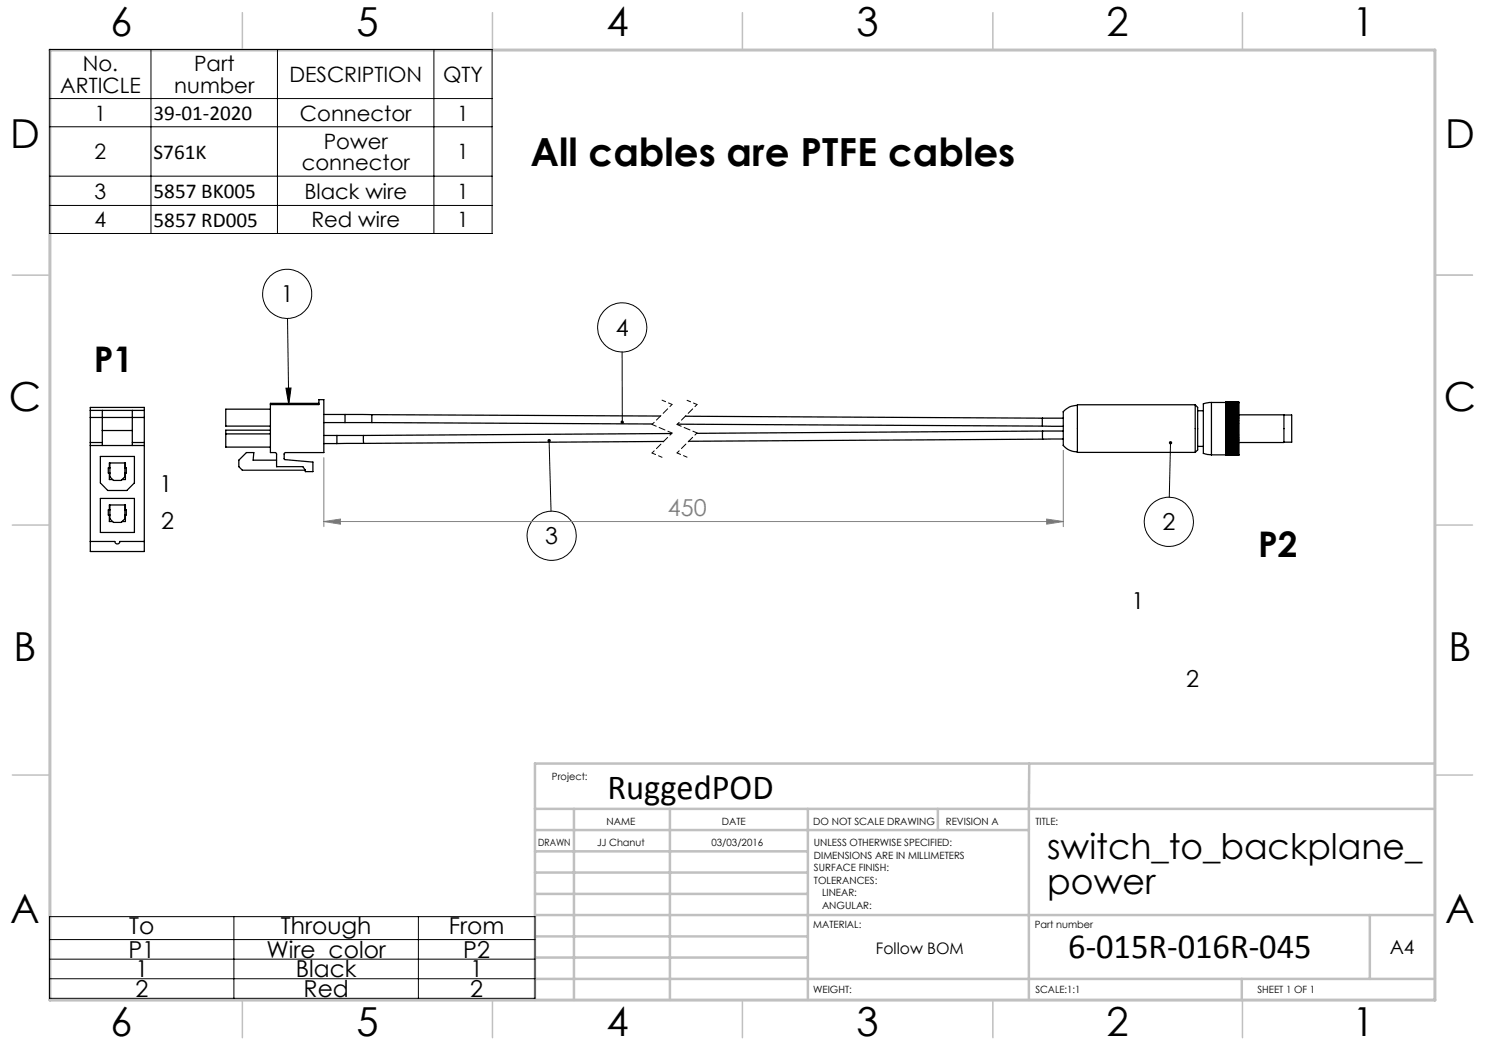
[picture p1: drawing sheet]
<svg xmlns="http://www.w3.org/2000/svg" width="297mm" height="210mm" viewBox="0 0 297 210" stroke-linecap="round" stroke-linejoin="round" font-family="sans-serif">
<path d="M287 55h7.5M287 144.8v55.2h-187.2" fill="none" stroke="#c0c0c0" stroke-width=".2"/>
<g fill="none" stroke="#c0c0c0" stroke-width=".5">
<path d="M205.8 152.7v47.3M287 152.7h-180v47.3M107 161.8h180M107 178.8h54.6M107 174.5h54.6M107 170.3h54.6M107 166h98.8M114.8 161.8v38.2M134 161.8v38.2M161.6 161.8v38.2M187.6 161.8v4.2M107 195.8h180"/>
<path d="M107 191.5h54.6M107 187.3h54.6M107 183h180M248.4 195.8v4.2M274 183v12.8"/>
</g>
<g fill="none" stroke="#c0c0c0" stroke-width=".3">
<path d="M48.5 2.5v7.5M98.5 2.5v7.5M148.5 2.5v7.5M198.6 2.5v7.5M248.5 2.5v7.5M2.5 55h7.5M287 55h7.5M2.5 105h7.5M287 105h7.5M2.5 155h7.5M287 155h7.5M48.5 200v7.5"/>
<path d="M98.5 200v7.5M148.5 200v7.5M198.6 200v7.5M248.5 200v7.5"/>
</g>
<path d="M10 10h277v190h-277z" fill="none" stroke="#c0c0c0" stroke-width=".6"/>
<g fill="none" stroke="#000" stroke-width=".2">
<path d="M9.9 9.9h88.5v36.8h-88.5zM9.9 19.7h88.5M30.2 9.9v36.8M55.5 9.9v36.8M86.8 9.9v36.8M9.9 25.4h88.5M9.9 35.2h88.5M9.9 41.1h88.5M57.2 77.6h1l-.5 3.3zM57.5 63.7l.2 17.2M124.4 70.4l.1 14M109.8 88.2l.4 14"/>
<path d="M234.1 88.6l-.2 10.8M9.9 183.3h97.1v16.4h-97.1zM9.9 187.9h97.1M9.9 191.8h97.1M9.9 195.7h97.1M46.8 183.3v16.4M83.7 183.3v16.4"/>
<circle cx="57.4" cy="58.8" r="4.9"/>
<circle cx="124.4" cy="65.5" r="4.9"/>
<circle cx="110.3" cy="107.2" r="4.9"/>
<circle cx="233.8" cy="104.4" r="4.9"/>
</g>
<path d="M64.8 91.5v13.8M212.7 90.1v15.2M64.8 104.3l3.3-.5v1zM64.8 104.3h147.9M209.3 103.8l3.4 .5-3.4 .5z" fill="none" stroke="#808080" stroke-width=".2"/>
<path d="M130.4 90.6l2 .9M132.4 80l2 .9M135.4 90.6l2 .8M137.4 80.1l2 .8" fill="none" stroke="#000" stroke-width=".2" stroke-dasharray="1.3 .6" stroke-dashoffset=".5"/>
<path d="M134.4 80.9l-4 4M134.4 86.6l-4 4M139.4 80.9l-4 4M139.4 86.6l-4 4" fill="none" stroke="#000" stroke-width=".2" stroke-dasharray="1.3 .6" stroke-dashoffset=".7"/>
<path d="M130.4 84.9l4 1.7M135.4 84.9l4 1.7" fill="none" stroke="#000" stroke-width=".2" stroke-dasharray="1.3 .6" stroke-dashoffset=".4"/>
<path d="M109.6 87.8a.34 .34 0 0 0 0 .6 .34 .34 0 0 0 .5-.1 .34 .34 0 0 0-.3-.5v.4v-.4zM124.2 84.2l-.1 .1a.33 .33 0 0 0 .4 .5v-.4v.4a.33 .33 0 0 0 .2-.5 .33 .33 0 0 0-.5-.1zM57.2 77.6h1l-.5 3.3zM233.8 88.4a.33 .33 0 0 0 .2 .5 .33 .33 0 0 0 .4-.3 .33 .33 0 0 0-.3-.4v.4v-.4z" fill="#000"/>
<path d="M64.8 104.3l3.3-.5v1zM209.3 103.8l3.4 .5-3.4 .5z" fill="#808080"/>
<g fill="none" stroke="#000" stroke-width=".25">
<path d="M18.1 88.5v.6M18.1 89.1h10.8M18.1 83.5h10.8M18.1 82.1h10.8M18.1 88.5v-7h10.8v7M18.1 89.1v21.2h10.8v-21.2M18.1 88.5h2.4M20.1 91.3h6.8v5.3l-1.5 1.5h-3.8l-1.5-1.5zM20.1 99.7h6.8v6.8h-6.8zM20.5 82.1v7M20.5 86.1h6M21.9 93.6v-1h3.2v1"/>
<path d="M21.9 94.6v1.3h.6M22 93.6h-.3v1h.3M22 92.6v2.7l.5 .6M25 93.6h.3v1h-.3M25 92.6v2.7l-.8 .8h-1.5l-.2-.2M25.1 94.6v1.3h-.7M26.5 82.1v7M26.5 88.5h2.4M28.9 88.5v.6M45.2 86.8h8.9M54.1 80.9h9.7v-1h1v10.6h-7.8l-.2 .2v1.1l.2 .1 5.6 .5v1.9h-1.5v-.3M54.1 80.9v9.6h1l.2 .2v2.6h5.3l.5 .7"/>
<path d="M54.1 81.8h-8.9v3.4h8.9M54.1 86h-8.9v3.4h8.9M55.3 92h-4.7l.2-1.5h-1.5l-1.5 1.5v1.3l.7 .7h12.6M63.8 80.7h-9.7v.2M64.8 82.9h4.2M64.8 88.7h2.6M64.8 84.5h4.2M64.8 87.1h2.6M67.4 87.1h5.3M67.4 87.1v1.6M69 82.9h5.4M69 84.5h5.4"/>
<path d="M69 82.9v1.6M72.7 88.7h-5.3M72.7 87.1v1.6M74.4 82.9v1.6M74.4 84.5l56.1 .3M74.4 82.9l57.7 .3M132.7 88.3l-60 .4M134.3 86.7l-61.6 .4M135.5 84.8l73 .4M137.1 83.2l71.4 .4M208.5 83.6h4.2M208.5 85.2l4.2 .1"/>
<path d="M208.5 83.6v1.6M208.5 86.2h4.2M208.5 86.2v1.6M208.5 87.8l-70.8 .5M208.5 86.2l-69.2 .5M212.7 87.8h-4.2M212.7 89.1a3.6 3.6 0 0 0 2.8 1.3M212.7 82.4v6.7M215.5 81.1a3.4 3.4 0 0 0-2.8 1.2M239 81h-23.5v9.5h23.5M239 81v9.5M239 81l.5 .5v8.5l-.5 .5"/>
<path d="M239.5 89.3h1.2M239.5 82.2h1.2M242.3 80.5l-1.6 .3v9.9l1.6 .3M242.3 80.5h5.5v10.5h-5.5M242.3 80.5v10.5M245.2 85.5v.1M245.2 85.8v.1M245.2 85.3v.1M245.2 86.1v.1M245.2 85v.1M245.2 86.4v.1M245.2 81.3v.1"/>
<path d="M245.2 81.5h.1M245.2 81.6v.1M245.2 81.7v.2M245.2 81.9v.1M245.2 82.2v.1M245.2 82.3v.2M245.2 82.5v.2M245.2 82.8v.1M245.2 83v.1M245.2 83.2v.2M245.2 83.5v.1M245.2 83.7v.2"/>
<path d="M245.2 84v.2M245.2 84.3v.1M245.2 84.6v.1M245.2 84.8v.2M245.2 85.1v.1M245.2 85.4v.1M245.2 86v.1M245.2 86.2v.1M245.2 86.5v.1M245.2 86.8v.1M245.2 87v.2M245.2 87.3v.1"/>
<path d="M245.2 87.6v.1M245.2 87.8v.2M245.2 88v.2M245.2 88.3v.2M245.2 88.5v.2M245.2 88.8h.1M245.2 85.7v.1M245.2 84.7v.1M245.2 86.6v.1M245.2 84.7h.1M245.2 84.4v.2M245.2 86.9v.1"/>
<path d="M245.2 87h.1M245.2 84.2v.1M245.2 87.2v.1M245.2 84.2h.1M245.2 83.9v.1M245.2 87.4v.2M245.2 87.6h.1M245.2 83.6v.1M245.2 87.7v.1M245.2 83.6h.1M245.2 87.8h.1M245.2 83.4v.1"/>
<path d="M245.2 88h.1M245.2 83.4h.1M245.2 83.1v.1M245.2 88.2v.1M245.2 82.9v.1M245.2 88.5h.1M245.2 82.7v.1M245.2 88.7v.1M245.2 82.4v.1M245.2 82.4h2.3v.1M245.2 88.9l2.3 .1M245.2 89.1l2.3 .1"/>
<path d="M245.2 82v.1M245.2 82l2.3 .1M245.2 89.4h2.3M245.2 81.8l2.3 .1M245.2 81.8v.1M245.2 89.5l2.3 .1M245.2 81.7h2.3M245.2 89.7v.1M245.2 81.5v.1M245.2 89.9h2.3M245.2 90.1h.1M245.2 81.2h.1"/>
<path d="M245.2 90.2v.1M245.2 81v.1M245.2 90.4h2.3zM245.2 80.9l2.3 .1zM245.2 90.5h.1M245.2 80.8h2.3zM245.2 90.6l2.3 .1zM245.2 80.7h2.3zM245.2 90.7v.1M245.2 80.6h.1M245.2 90.8h2.3M245.2 90.9h2.3"/>
<path d="M245.2 80.5h.1M245.2 90.9h.1M245.2 91h.1M245.2 80.4h.1M245.2 86.1h2.3M245.2 83.5h2.3M245.2 82.1h2.3M245.2 81.5h2.3M245.2 90.5h2.3M245.2 83h2.3M245.2 88.5h2.3M245.2 80.4v.6"/>
<path d="M245.2 81.1v.1M245.2 81.2v.1M245.2 81.4v.1M245.2 82.1v.1M245.2 83.9h.1M245.2 84.4h.1M245.2 85.1h.1M245.2 85.2v.1M245.2 85.6v.1M245.2 85.9v.1M245.2 86.2h.1M245.2 86.3v.1"/>
<path d="M245.2 86.7v.1M245.2 87.3h.1M245.2 88.8v.1M245.2 89.1h.1M245.2 89.2v.2M245.2 89.5h.1M245.2 89.6v.1M245.2 89.8v.1M245.2 90v.1M245.2 90.1v.4M245.2 90.5v.5M245.2 85.6h2.3"/>
<path d="M245.2 85.7h2.3M245.2 85.5h2.3M245.2 85.8h2.3M245.2 85.9h2.3M245.2 86h2.3M245.2 85.4h2.3M245.2 85.3h2.3M245.2 86.2h2.3M245.2 85.2h2.3M245.2 86.3h2.3M245.2 85.1h2.3M245.2 85h2.3"/>
<path d="M245.2 86.4h2.3M245.2 86.5h2.3M245.2 84.9h2.3M245.2 84.8h2.3M245.2 84.7h2.3M245.2 86.6h2.3M245.2 86.7h2.3M245.2 86.8h2.3M245.2 84.6h2.3M245.2 84.4h2.3M245.2 86.9h2.3M245.2 87h2.3"/>
<path d="M245.2 87.1h2.3M245.2 84.3h2.3M245.2 84.1h2.3M245.2 87.2h2.3M245.2 87.3h2.3M245.2 84h2.3M245.2 83.9h2.3M245.2 87.4h2.3M245.2 87.6h2.3M245.2 83.7h2.3M245.2 83.6h2.3M245.2 87.7h2.3"/>
<path d="M245.2 87.8h2.3M245.2 83.4h2.3M245.2 88h2.3M245.2 88.1h2.3M245.2 83.2h2.3M245.2 83.1h2.3M245.2 88.2h2.3M245.2 88.3h2.3M245.2 82.9h2.3M245.2 82.8h2.3M245.2 82.7h2.3M245.2 88.7h2.3"/>
<path d="M245.2 88.8h2.3M245.2 82.5h2.3M245.2 88.9h2.3M245.2 82.3h2.3M245.2 82.2h2.3M245.2 89.1h2.3M245.2 81.9h2.3M245.2 89.5h2.3M245.2 89.7h2.3M245.2 89.8h2.3M245.2 81.6h2.3M245.2 81.3h2.3"/>
<path d="M245.2 81.4h2.3M245.2 90.1h2.3M245.2 81.2h2.3M245.2 90.2h2.3M245.2 81h2.3M245.2 81.1h2.3M245.2 90.7h2.3M245.2 80.6h2.3M245.2 80.5h2.3M245.2 91h2.3M245.2 80.4h2.3M247.5 85.5v.1"/>
<path d="M247.5 85.8v.1M247.5 85.3v.1M247.5 86.1v.1M247.5 85v.1M247.5 86.4v.1M247.5 90.1h.1M247.5 89.9v.2M247.5 89.8h.1M247.5 89.6v.1M247.5 89.4v.1M247.5 89.2v.2M247.5 89v.1"/>
<path d="M247.5 88.8h.1M247.5 88.5v.2M247.5 88.3v.2M247.5 88v.2M247.5 87.8v.2M247.5 87.6v.1M247.5 87.3v.1M247.5 87v.2M247.5 86.8v.1M247.5 86.5v.1M247.5 86.2v.1M247.5 86v.1"/>
<path d="M247.5 85.7v.1M247.5 85.4v.1M247.5 85.1v.1M247.5 84.8v.2M247.5 84.6v.1M247.5 84.3v.1M247.5 84v.2M247.5 83.7v.2M247.5 83.5v.1M247.5 83.2v.2M247.5 83v.1M247.5 82.8v.1"/>
<path d="M247.5 82.5v.2M247.5 84.7v.1M247.5 86.6v.1M247.5 84.7h.1M247.5 84.4v.2M247.5 86.9v.1M247.5 87h.1M247.5 84.2v.1M247.5 87.2v.1M247.5 84.2h.1M247.5 83.9v.1M247.5 87.4v.2"/>
<path d="M247.5 87.6h.1M247.5 83.6v.1M247.5 87.7v.1M247.5 83.6h.1M247.5 87.8h.1M247.5 83.4v.1M247.5 88h.1M247.5 83.4h.1M247.5 83.1v.1M247.5 88.2v.1M247.5 82.9v.1M247.5 88.5h.1"/>
<path d="M247.5 82.7v.1M247.5 88.7v.1M247.5 88.9v.1M247.5 82.2v.1M247.5 89.1v.1M247.5 89.4h.1M247.5 89.5v.1M247.5 81.5v.1M247.5 81.3v.1M247.5 81.2h.1M247.5 90.2v.1M247.5 81v.1"/>
<path d="M247.5 90.5h.1M247.5 80.6h.1M247.5 90.9h.1M247.5 80.5h.1M247.5 91h.1M247.5 80.4h.1M247.5 80.4v.6M247.5 81.1v.1M247.5 81.2v.1M247.5 81.4v.1M247.5 81.6h.1M247.5 81.7v.1"/>
<path d="M247.5 81.9v.1M247.5 82.1v.1M247.5 82.3v.1M247.5 83.9h.1M247.5 84.4h.1M247.5 85.1h.1M247.5 85.2v.1M247.5 85.6v.1M247.5 85.9v.1M247.5 86.2h.1M247.5 86.3v.1M247.5 86.7v.1"/>
<path d="M247.5 87.3h.1M247.5 88.8v.1M247.5 89.8v.1M247.5 90.1v.4M247.5 90.5v.5M247.8 83h9v5.5h-9M256.8 83h1.5v5.4h-1.5M18.1 108.3h4.9a.49 .49 0 0 0 .5 .5 .49 .49 0 0 0 .5-.5h4.9M21.9 102v-1h3.2v1M21.9 103v1.3h.6M22 102h-.3v1h.3M22 101v2.7l.5 .6"/>
<path d="M25 102h.3v1h-.3M25 101v2.7l-.8 .8h-1.5l-.2-.2M25.1 103v1.3h-.7"/>
</g>
<g font-size="8">
<text x="22.1" y="7.1">6</text>
<text x="71.3" y="7.2">5</text>
<text x="121.3" y="7.2">4</text>
<text x="171.3" y="7.2">3</text>
<text x="221.3" y="7.2">2</text>
<text x="270.5" y="7.2">1</text>
<text x="2" y="29.7">D</text>
<text x="289" y="29.7">D</text>
<text x="1.8" y="82.1">C</text>
<text x="288.8" y="82.1">C</text>
<text x="2.7" y="132.1">B</text>
<text x="289.7" y="132.1">B</text>
<text x="2" y="184.7">A</text>
<text x="289" y="184.7">A</text>
<text x="22.1" y="207.1">6</text>
<text x="71.3" y="207.2">5</text>
<text x="121.3" y="207.2">4</text>
<text x="171.3" y="207.2">3</text>
<text x="221.3" y="207.2">2</text>
<text x="270.5" y="207.2">1</text>
</g>
<text font-size="7.8" x="106.1" y="33.3">All cables are PTFE cables</text>
<g font-size="7.1">
<text x="18.7" y="74.4">P1</text>
<text x="251.6" y="111.4">P2</text>
<text x="121.5" y="159.8">RuggedPOD</text>
<text x="209.4" y="171.7">switch_to_backplane_</text>
<text x="209.4" y="178.8">power</text>
<text x="213.6" y="191.6">6-015R-016R-045</text>
</g>
<g font-size="4.7">
<text x="56.2" y="60.4">1</text>
<text x="123.2" y="67.1">4</text>
<text x="31.9" y="98.3">1</text>
<text x="32.2" y="105.8">2</text>
<text x="232.5" y="106">2</text>
<text x="109.1" y="108.8">3</text>
<text x="226.3" y="121.8">1</text>
<text x="237.2" y="137.4">2</text>
<text x="25.7" y="191.5">P1</text>
<text x="25.8" y="186.9">To</text>
<text x="53.3" y="191.5">Wire color</text>
<text x="56.2" y="186.9">Through</text>
<text x="89.8" y="186.9">From</text>
<text x="92.7" y="191.5">P2</text>
<text x="27.1" y="195.5">1</text>
<text x="59.2" y="195.5">Black</text>
<text x="94" y="195.5">1</text>
<text x="27.1" y="199.4">2</text>
<text x="60.7" y="199.4">Red</text>
<text x="94" y="199.4">2</text>
</g>
<text font-size="4.7" fill="#808080" x="133.6" y="103.3">450</text>
<g font-size="4.2">
<text x="16.6" y="14.3">No.</text>
<text x="38.8" y="14.3">Part</text>
<text x="57.9" y="16.4">DESCRIPTION</text>
<text x="88.6" y="16.4">QTY</text>
<text x="12" y="18.5">ARTICLE</text>
<text x="30.7" y="24">39-01-2020</text>
<text x="34.8" y="18.5">number</text>
<text x="18.9" y="24.1">1</text>
<text x="60" y="24.1">Connector</text>
<text x="64.8" y="29.7">Power</text>
<text x="91.5" y="24.1">1</text>
<text x="18.9" y="31.9">2</text>
<text x="30.7" y="31.8">S761K</text>
<text x="60.3" y="34">connector</text>
<text x="91.5" y="31.9">1</text>
<text x="18.9" y="39.7">3</text>
<text x="30.7" y="39.6">5857 BK005</text>
<text x="60.9" y="39.7">Black wire</text>
<text x="91.5" y="39.7">1</text>
<text x="18.9" y="45.5">4</text>
<text x="30.7" y="45.3">5857 RD005</text>
<text x="62.3" y="45.5">Red wire</text>
<text x="91.5" y="45.5">1</text>
</g>
<text font-size="3.9" x="277.9" y="190.9">A4</text>
<text font-size="3.2" x="175.2" y="190.9">Follow BOM</text>
<g font-size="2">
<text x="110.4" y="156">Project:</text>
<text x="121.3" y="165">NAME</text>
<text x="144.4" y="165">DATE</text>
<text x="162.6" y="164.9">DO NOT SCALE DRAWING</text>
<text x="189.2" y="164.9">REVISION A</text>
<text x="207.1" y="164.9">TITLE:</text>
<text x="107.6" y="169.1">DRAWN</text>
<text x="119.4" y="169.1">JJ Chanut</text>
<text x="142.3" y="169.1">03/03/2016</text>
<text x="162.8" y="169.2">UNLESS OTHERWISE SPECIFIED:</text>
<text x="162.8" y="171.7">DIMENSIONS ARE IN MILLIMETERS</text>
<text x="162.8" y="174.2">SURFACE FINISH:</text>
<text x="162.8" y="176.7">TOLERANCES:</text>
<text x="164.4" y="179.2">LINEAR:</text>
<text x="162.6" y="185.5">MATERIAL:</text>
<text x="164.4" y="181.7">ANGULAR:</text>
<text x="207" y="185.5">Part number</text>
<text x="162.6" y="198.5">WEIGHT:</text>
<text x="207.1" y="198.6">SCALE:1:1</text>
<text x="251.5" y="198.6">SHEET 1 OF 1</text>
</g>
</svg>
